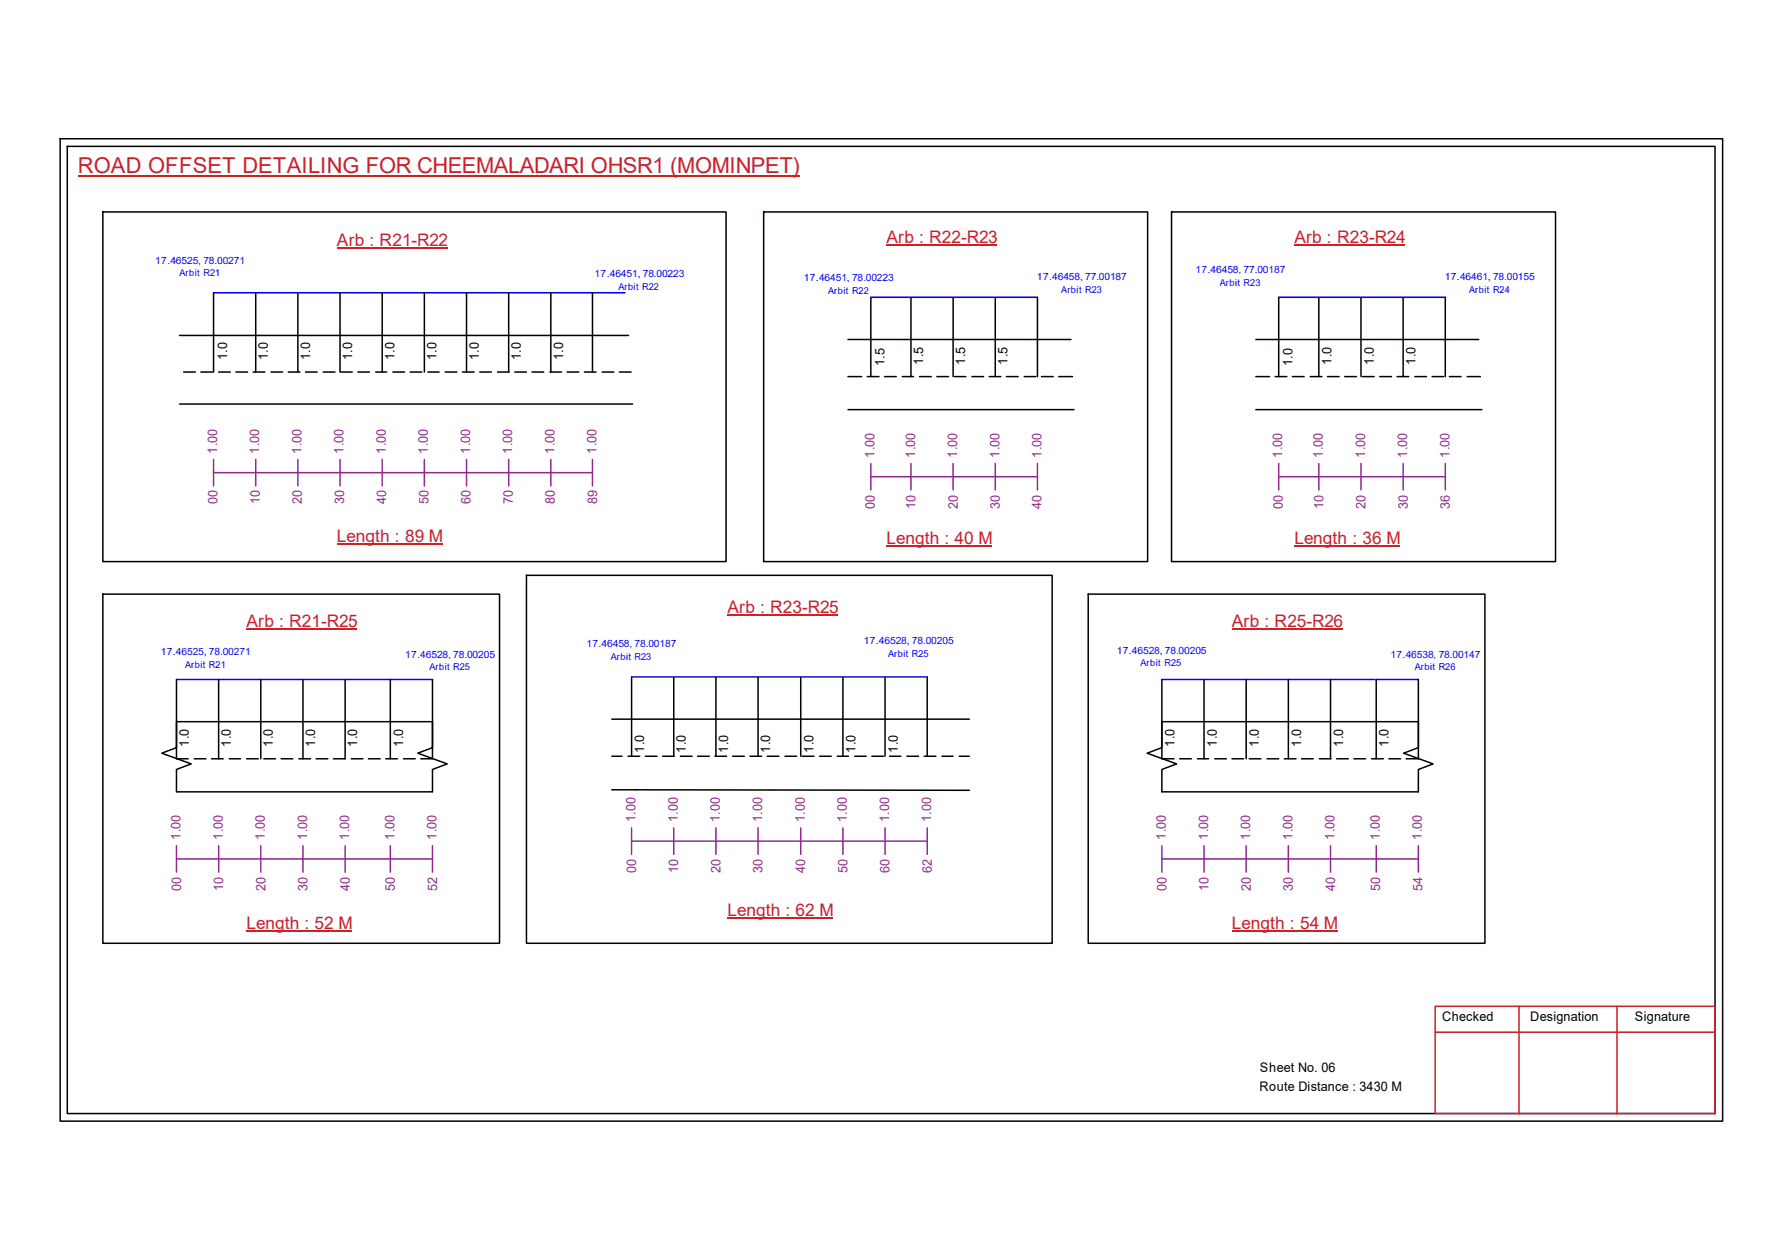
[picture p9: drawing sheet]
<svg xmlns="http://www.w3.org/2000/svg" width="297mm" height="210mm" viewBox="0 0 297 210" stroke-linecap="round" stroke-linejoin="round" font-family="sans-serif">
<g fill="none" stroke="#000" stroke-width=".25">
<path d="M10 23.1h277.1v163.7h-277.1zM11.2 24.4h274.7v161.1h-274.7zM17.1 35.3h103.9v58.3h-103.9zM127.3 35.3h64v58.3h-64zM195.3 35.3h64v58.3h-64zM29.9 55.9h74.9M35.6 48.8v13.2M42.6 48.8v13.2M49.7 48.8v13.2M56.7 48.8v13.2M63.7 48.8v13.2M70.7 48.8v13.2"/>
<path d="M77.8 48.8v13.2M84.8 48.8v13.2M91.8 48.8v13.2M98.8 48.8v13.2M141.3 56.6h37.2M145.2 49.5v13.2M151.8 49.5v13.2M158.9 49.5v13.2M165.9 49.5v13.2M172.9 49.5v13.2M209.3 56.6h37.2M213.1 49.5v13.2"/>
<path d="M219.8 49.5v13.2M226.9 49.5v13.2M233.9 49.5v13.2M240.9 49.5v13.2M29.9 67.3h75.5M30.6 62h2M33.5 62h1.9M36.4 62h2M39.3 62h2M42.2 62h2M45.2 62h1.9M48 62h2"/>
<path d="M50.9 62h2M53.9 62h1.9M56.8 62h1.9M59.6 62h2M62.6 62h1.9M65.5 62h1.9M68.4 62h1.9M71.3 62h1.9M74.2 62h2M77.1 62h1.9M80 62h1.9M82.9 62h2"/>
<path d="M85.8 62h2M88.7 62h1.9M91.6 62h2M94.5 62h2M97.4 62h2M100.4 62h1.9M103.2 62h2M141.3 68.2h37.7M141.3 62.7h2.3M144.6 62.7h1.9M147.4 62.7h2M150.4 62.7h1.9"/>
<path d="M153.3 62.7h1.9M156.2 62.7h1.9M159.1 62.7h1.9M162 62.7h2M164.9 62.7h1.9M167.8 62.7h1.9M170.7 62.7h2M173.6 62.7h2M176.5 62.7h2.3M209.3 68.2h37.7M209.3 62.7h2.3M212.6 62.7h1.9"/>
<path d="M215.4 62.7h2M218.4 62.7h1.9M221.3 62.7h1.9M224.2 62.7h1.9M227.1 62.7h2M230 62.7h1.9M232.9 62.7h1.9M235.8 62.7h2M238.7 62.7h2M241.6 62.7h1.9M244.6 62.7h2.2M17.1 99h66.2v58.1h-66.2z"/>
<path d="M87.8 95.8h87.6v61.3h-87.6zM181.4 99h66.1v58.1h-66.1zM29.4 113.2v13.2h2M36.4 113.2v13.2M43.5 113.2v13.2M50.5 113.2v13.2M57.5 113.2v13.2h-1.9M65.1 113.2v13.2M72.1 113.2v13.2h-2M102 119.8h59.6M105.3 112.8v13.2M112.3 112.8v13.2"/>
<path d="M119.3 112.8v13.2M126.4 112.8v13.2M133.5 112.8v13.2M140.5 112.8v13.2M147.5 112.8v13.2M154.6 112.8v13.2M193.7 113.2v13.2h2M200.7 113.2v13.2M207.7 113.2v13.2M214.8 113.2v13.2M221.8 113.2v13.2M229.4 113.2v13.2"/>
<path d="M236.4 113.2v13.2h-2M29.4 120.2h42.7v4.3l-2.5 1 4.9 1.8-2.4 .9v3.7h-42.7v-3.7l2.5-.9-4.9-1.8 2.4-1zM32.4 126.4h1.9M35.3 126.4h1.9M38.2 126.4h1.9M41.1 126.4h1.9M44 126.4h1.9M46.9 126.4h1.9M49.8 126.4h2M52.7 126.4h1.9M58.5 126.4h2M61.4 126.4h2"/>
<path d="M64.3 126.4h1.9M67.3 126.4h1.9M102 131.6l59.6 .1M102 126h1.7M104.7 126h1.9M107.6 126h1.9M110.4 126h2M113.4 126h2M116.3 126h1.9M119.2 126h1.9M122.1 126h2M125 126h2"/>
<path d="M127.9 126h1.9M130.8 126h2M133.7 126h2M136.6 126h2M139.6 126h1.8M142.4 126h2M145.3 126h2M148.3 126h1.9M151.2 126h1.9M154 126h2M157 126h1.9M159.9 126h1.7"/>
<path d="M193.7 120.2h42.7v4.3l-2.4 1 4.9 1.8-2.5 .9v3.7h-42.7v-3.7l2.4-.9-4.9-1.8 2.5-1zM196.6 126.4h2M199.6 126.4h1.9M202.5 126.4h1.9M205.4 126.4h1.9M208.2 126.4h2M211.2 126.4h1.9M214.1 126.4h1.9M217 126.4h1.9M219.9 126.4h2M222.8 126.4h1.9M225.7 126.4h1.9"/>
<path d="M228.6 126.4h2M231.5 126.4h2"/>
</g>
<path d="M239.2 167.6h46.7v17.9h-46.7zM239.2 172h46.7M253.2 167.6v17.9M269.5 167.6v17.9" fill="none" stroke="#cc1f26" stroke-width=".25"/>
<path d="M13 29.3h120.3" fill="none" stroke="#cd2027" stroke-width=".25"/>
<path d="M35.6 48.8h68.6M145.2 49.5h27.7M213.1 49.5h27.8M29.4 113.2h42.7M105.3 112.8h49.3M193.7 113.2h42.7" fill="none" stroke="#00f" stroke-width=".25"/>
<g fill="none" stroke="#93278f" stroke-width=".25">
<path d="M35.6 78.7h63.2M35.6 76.5v4.4M42.6 76.5v4.4M49.7 76.5v4.4M56.7 76.5v4.4M63.7 76.5v4.4M70.7 76.5v4.4M77.8 76.5v4.4M84.8 76.5v4.4M91.8 76.5v4.4M98.8 76.5v4.4M145.2 79.4h27.7"/>
<path d="M145.2 77.2v4.4M151.8 77.2v4.4M158.9 77.2v4.4M165.9 77.2v4.4M172.9 77.2v4.4M213.1 79.4h27.8M213.1 77.2v4.4M219.8 77.2v4.4M226.9 77.2v4.4M233.9 77.2v4.4M240.9 77.2v4.4M105.3 137.9v4.4"/>
<path d="M112.3 137.9v4.4M119.3 137.9v4.4M126.4 137.9v4.4M133.5 137.9v4.4M140.5 137.9v4.4M147.5 137.9v4.4M154.6 137.9v4.4M29.4 143.1h42.7M29.4 140.9v4.4M36.4 140.9v4.4M43.5 140.9v4.4M50.5 140.9v4.4"/>
<path d="M57.5 140.9v4.4M65.1 140.9v4.4M72.1 140.9v4.4M105.3 140.1h49.3M193.7 143.1h42.7M193.7 140.9v4.4M200.7 140.9v4.4M207.7 140.9v4.4M214.8 140.9v4.4M221.8 140.9v4.4M229.4 140.9v4.4M236.4 140.9v4.4"/>
</g>
<path d="M56.2 41.3h18.4M147.8 40.9h18.4M215.8 40.9h18.4M56.2 90.7h17.6M147.8 91h17.6M215.8 91h17.6M41.1 104.7h18.5M121.3 102.5h18.4M205.4 104.7h18.4M41.1 155.1h17.6M121.3 152.9h17.6M205.4 155.1h17.6" fill="none" stroke="#cd2027" stroke-width=".17"/>
<text font-size="3.6" fill="#cd2027" x="13" y="28.9">ROAD OFFSET DETAILING FOR CHEEMALADARI OHSR1 (MOMINPET)</text>
<g font-size="2.9" fill="#cd2027">
<text x="56.2" y="41">Arb : R21-R22</text>
<text x="147.8" y="40.6">Arb : R22-R23</text>
<text x="215.8" y="40.6">Arb : R23-R24</text>
<text x="56.2" y="90.3">Length : 89 M</text>
<text x="147.8" y="90.7">Length : 40 M</text>
<text x="215.8" y="90.7">Length : 36 M</text>
<text x="41.1" y="104.4">Arb : R21-R25</text>
<text x="121.3" y="102.2">Arb : R23-R25</text>
<text x="205.4" y="104.4">Arb : R25-R26</text>
<text x="41.1" y="154.8">Length : 52 M</text>
<text x="121.3" y="152.6">Length : 62 M</text>
<text x="205.4" y="154.8">Length : 54 M</text>
</g>
<g font-size="2.2">
<text x="37.9" y="60" transform="rotate(-90 37.9 60)">1.0</text>
<text x="44.7" y="60" transform="rotate(-90 44.7 60)">1.0</text>
<text x="51.7" y="60" transform="rotate(-90 51.7 60)">1.0</text>
<text x="58.7" y="60" transform="rotate(-90 58.7 60)">1.0</text>
<text x="65.7" y="60" transform="rotate(-90 65.7 60)">1.0</text>
<text x="72.8" y="60" transform="rotate(-90 72.8 60)">1.0</text>
<text x="79.8" y="60" transform="rotate(-90 79.8 60)">1.0</text>
<text x="86.8" y="60" transform="rotate(-90 86.8 60)">1.0</text>
<text x="93.8" y="60" transform="rotate(-90 93.8 60)">1.0</text>
<text x="147.4" y="61" transform="rotate(-90 147.4 61)">1.5</text>
<text x="153.9" y="60.8" transform="rotate(-90 153.9 60.8)">1.5</text>
<text x="160.9" y="60.8" transform="rotate(-90 160.9 60.8)">1.5</text>
<text x="167.9" y="60.8" transform="rotate(-90 167.9 60.8)">1.5</text>
<text x="215.4" y="61" transform="rotate(-90 215.4 61)">1.0</text>
<text x="222" y="60.8" transform="rotate(-90 222 60.8)">1.0</text>
<text x="229" y="60.8" transform="rotate(-90 229 60.8)">1.0</text>
<text x="235.9" y="60.8" transform="rotate(-90 235.9 60.8)">1.0</text>
<text x="31.5" y="124.5" transform="rotate(-90 31.5 124.5)">1.0</text>
<text x="38.5" y="124.5" transform="rotate(-90 38.5 124.5)">1.0</text>
<text x="45.5" y="124.5" transform="rotate(-90 45.5 124.5)">1.0</text>
<text x="52.5" y="124.5" transform="rotate(-90 52.5 124.5)">1.0</text>
<text x="59.6" y="124.5" transform="rotate(-90 59.6 124.5)">1.0</text>
<text x="67.2" y="124.5" transform="rotate(-90 67.2 124.5)">1.0</text>
<text x="107.4" y="125.4" transform="rotate(-90 107.4 125.4)">1.0</text>
<text x="114.3" y="125.4" transform="rotate(-90 114.3 125.4)">1.0</text>
<text x="121.4" y="125.4" transform="rotate(-90 121.4 125.4)">1.0</text>
<text x="128.4" y="125.4" transform="rotate(-90 128.4 125.4)">1.0</text>
<text x="135.6" y="125.4" transform="rotate(-90 135.6 125.4)">1.0</text>
<text x="142.6" y="125.4" transform="rotate(-90 142.6 125.4)">1.0</text>
<text x="149.6" y="125.4" transform="rotate(-90 149.6 125.4)">1.0</text>
<text x="195.8" y="124.5" transform="rotate(-90 195.8 124.5)">1.0</text>
<text x="202.8" y="124.5" transform="rotate(-90 202.8 124.5)">1.0</text>
<text x="209.8" y="124.5" transform="rotate(-90 209.8 124.5)">1.0</text>
<text x="216.9" y="124.5" transform="rotate(-90 216.9 124.5)">1.0</text>
<text x="223.9" y="124.5" transform="rotate(-90 223.9 124.5)">1.0</text>
<text x="231.4" y="124.5" transform="rotate(-90 231.4 124.5)">1.0</text>
<text x="240.4" y="170.1">Checked</text>
<text x="255.1" y="170.1">Designation</text>
<text x="272.5" y="170.1">Signature</text>
<text x="210" y="178.6">Sheet No. 06</text>
<text x="209.9" y="181.7">Route Distance : 3430 M</text>
</g>
<g font-size="2.2" fill="#93278f">
<text x="36.2" y="75.6" transform="rotate(-90 36.2 75.6)">1.00</text>
<text x="43.2" y="75.6" transform="rotate(-90 43.2 75.6)">1.00</text>
<text x="50.2" y="75.6" transform="rotate(-90 50.2 75.6)">1.00</text>
<text x="57.3" y="75.6" transform="rotate(-90 57.3 75.6)">1.00</text>
<text x="64.3" y="75.6" transform="rotate(-90 64.3 75.6)">1.00</text>
<text x="71.3" y="75.6" transform="rotate(-90 71.3 75.6)">1.00</text>
<text x="78.4" y="75.6" transform="rotate(-90 78.4 75.6)">1.00</text>
<text x="85.4" y="75.6" transform="rotate(-90 85.4 75.6)">1.00</text>
<text x="92.4" y="75.6" transform="rotate(-90 92.4 75.6)">1.00</text>
<text x="99.4" y="75.6" transform="rotate(-90 99.4 75.6)">1.00</text>
<text x="145.8" y="76.3" transform="rotate(-90 145.8 76.3)">1.00</text>
<text x="152.5" y="76.3" transform="rotate(-90 152.5 76.3)">1.00</text>
<text x="159.6" y="76.3" transform="rotate(-90 159.6 76.3)">1.00</text>
<text x="166.6" y="76.3" transform="rotate(-90 166.6 76.3)">1.00</text>
<text x="173.6" y="76.3" transform="rotate(-90 173.6 76.3)">1.00</text>
<text x="213.7" y="76.3" transform="rotate(-90 213.7 76.3)">1.00</text>
<text x="220.5" y="76.3" transform="rotate(-90 220.5 76.3)">1.00</text>
<text x="227.5" y="76.3" transform="rotate(-90 227.5 76.3)">1.00</text>
<text x="234.6" y="76.3" transform="rotate(-90 234.6 76.3)">1.00</text>
<text x="241.6" y="76.3" transform="rotate(-90 241.6 76.3)">1.00</text>
<text x="36.3" y="84" transform="rotate(-90 36.3 84)">00</text>
<text x="43.3" y="84" transform="rotate(-90 43.3 84)">10</text>
<text x="50.3" y="84" transform="rotate(-90 50.3 84)">20</text>
<text x="57.4" y="84" transform="rotate(-90 57.4 84)">30</text>
<text x="64.4" y="84" transform="rotate(-90 64.4 84)">40</text>
<text x="71.4" y="84" transform="rotate(-90 71.4 84)">50</text>
<text x="78.4" y="84" transform="rotate(-90 78.4 84)">60</text>
<text x="85.5" y="84" transform="rotate(-90 85.5 84)">70</text>
<text x="92.5" y="84" transform="rotate(-90 92.5 84)">80</text>
<text x="99.5" y="84" transform="rotate(-90 99.5 84)">89</text>
<text x="145.8" y="84.8" transform="rotate(-90 145.8 84.8)">00</text>
<text x="152.6" y="84.8" transform="rotate(-90 152.6 84.8)">10</text>
<text x="159.6" y="84.8" transform="rotate(-90 159.6 84.8)">20</text>
<text x="166.7" y="84.8" transform="rotate(-90 166.7 84.8)">30</text>
<text x="173.6" y="84.8" transform="rotate(-90 173.6 84.8)">40</text>
<text x="213.8" y="84.8" transform="rotate(-90 213.8 84.8)">00</text>
<text x="220.6" y="84.8" transform="rotate(-90 220.6 84.8)">10</text>
<text x="227.6" y="84.8" transform="rotate(-90 227.6 84.8)">20</text>
<text x="234.7" y="84.8" transform="rotate(-90 234.7 84.8)">30</text>
<text x="241.7" y="84.8" transform="rotate(-90 241.7 84.8)">36</text>
<text x="106" y="137" transform="rotate(-90 106 137)">1.00</text>
<text x="113" y="137" transform="rotate(-90 113 137)">1.00</text>
<text x="120" y="137" transform="rotate(-90 120 137)">1.00</text>
<text x="127" y="137" transform="rotate(-90 127 137)">1.00</text>
<text x="134.2" y="137" transform="rotate(-90 134.2 137)">1.00</text>
<text x="141.2" y="137" transform="rotate(-90 141.2 137)">1.00</text>
<text x="148.2" y="137" transform="rotate(-90 148.2 137)">1.00</text>
<text x="155.2" y="137" transform="rotate(-90 155.2 137)">1.00</text>
<text x="30.1" y="140" transform="rotate(-90 30.1 140)">1.00</text>
<text x="37.1" y="140" transform="rotate(-90 37.1 140)">1.00</text>
<text x="44.2" y="140" transform="rotate(-90 44.2 140)">1.00</text>
<text x="51.2" y="140" transform="rotate(-90 51.2 140)">1.00</text>
<text x="58.2" y="140" transform="rotate(-90 58.2 140)">1.00</text>
<text x="65.7" y="140" transform="rotate(-90 65.7 140)">1.00</text>
<text x="72.8" y="140" transform="rotate(-90 72.8 140)">1.00</text>
<text x="194.3" y="140" transform="rotate(-90 194.3 140)">1.00</text>
<text x="201.4" y="140" transform="rotate(-90 201.4 140)">1.00</text>
<text x="208.4" y="140" transform="rotate(-90 208.4 140)">1.00</text>
<text x="215.4" y="140" transform="rotate(-90 215.4 140)">1.00</text>
<text x="222.5" y="140" transform="rotate(-90 222.5 140)">1.00</text>
<text x="230" y="140" transform="rotate(-90 230 140)">1.00</text>
<text x="237" y="140" transform="rotate(-90 237 140)">1.00</text>
<text x="30.2" y="148.4" transform="rotate(-90 30.2 148.4)">00</text>
<text x="37.2" y="148.4" transform="rotate(-90 37.2 148.4)">10</text>
<text x="44.2" y="148.4" transform="rotate(-90 44.2 148.4)">20</text>
<text x="51.3" y="148.4" transform="rotate(-90 51.3 148.4)">30</text>
<text x="58.3" y="148.4" transform="rotate(-90 58.3 148.4)">40</text>
<text x="65.8" y="148.4" transform="rotate(-90 65.8 148.4)">50</text>
<text x="72.9" y="148.4" transform="rotate(-90 72.9 148.4)">52</text>
<text x="106" y="145.4" transform="rotate(-90 106 145.4)">00</text>
<text x="113.1" y="145.4" transform="rotate(-90 113.1 145.4)">10</text>
<text x="120.1" y="145.4" transform="rotate(-90 120.1 145.4)">20</text>
<text x="127.1" y="145.4" transform="rotate(-90 127.1 145.4)">30</text>
<text x="134.2" y="145.4" transform="rotate(-90 134.2 145.4)">40</text>
<text x="141.3" y="145.4" transform="rotate(-90 141.3 145.4)">50</text>
<text x="148.3" y="145.4" transform="rotate(-90 148.3 145.4)">60</text>
<text x="155.3" y="145.4" transform="rotate(-90 155.3 145.4)">62</text>
<text x="194.4" y="148.4" transform="rotate(-90 194.4 148.4)">00</text>
<text x="201.5" y="148.4" transform="rotate(-90 201.5 148.4)">10</text>
<text x="208.5" y="148.4" transform="rotate(-90 208.5 148.4)">20</text>
<text x="215.5" y="148.4" transform="rotate(-90 215.5 148.4)">30</text>
<text x="222.5" y="148.4" transform="rotate(-90 222.5 148.4)">40</text>
<text x="230.1" y="148.4" transform="rotate(-90 230.1 148.4)">50</text>
<text x="237.1" y="148.4" transform="rotate(-90 237.1 148.4)">54</text>
</g>
<g font-size="1.7" fill="#00f">
<text x="25.9" y="43.9">17.46525, 78.00271</text>
<text x="99.1" y="46.1">17.46451, 78.00223</text>
<text x="134" y="46.8">17.46451, 78.00223</text>
<text x="172.8" y="46.7">17.46458, 77.00187</text>
<text x="199.3" y="45.6">17.46458, 77.00187</text>
<text x="240.8" y="46.7">17.46461, 78.00155</text>
<text x="97.7" y="107.8">17.46458, 78.00187</text>
<text x="144" y="107.3">17.46528, 78.00205</text>
<text x="26.8" y="109.1">17.46525, 78.00271</text>
<text x="67.5" y="109.6">17.46528, 78.00205</text>
<text x="186.1" y="108.9">17.46528, 78.00205</text>
<text x="231.8" y="109.6">17.46538, 78.00147</text>
</g>
<g font-size="1.6" fill="#00f">
<text x="29.9" y="46.1">Arbit R21</text>
<text x="203.3" y="47.7">Arbit R23</text>
<text x="103.1" y="48.3">Arbit R22</text>
<text x="138" y="49">Arbit R22</text>
<text x="176.9" y="48.9">Arbit R23</text>
<text x="244.9" y="48.9">Arbit R24</text>
<text x="30.9" y="111.3">Arbit R21</text>
<text x="71.6" y="111.7">Arbit R25</text>
<text x="101.8" y="109.9">Arbit R23</text>
<text x="148" y="109.4">Arbit R25</text>
<text x="190.1" y="111">Arbit R25</text>
<text x="235.8" y="111.7">Arbit R26</text>
</g>
</svg>
